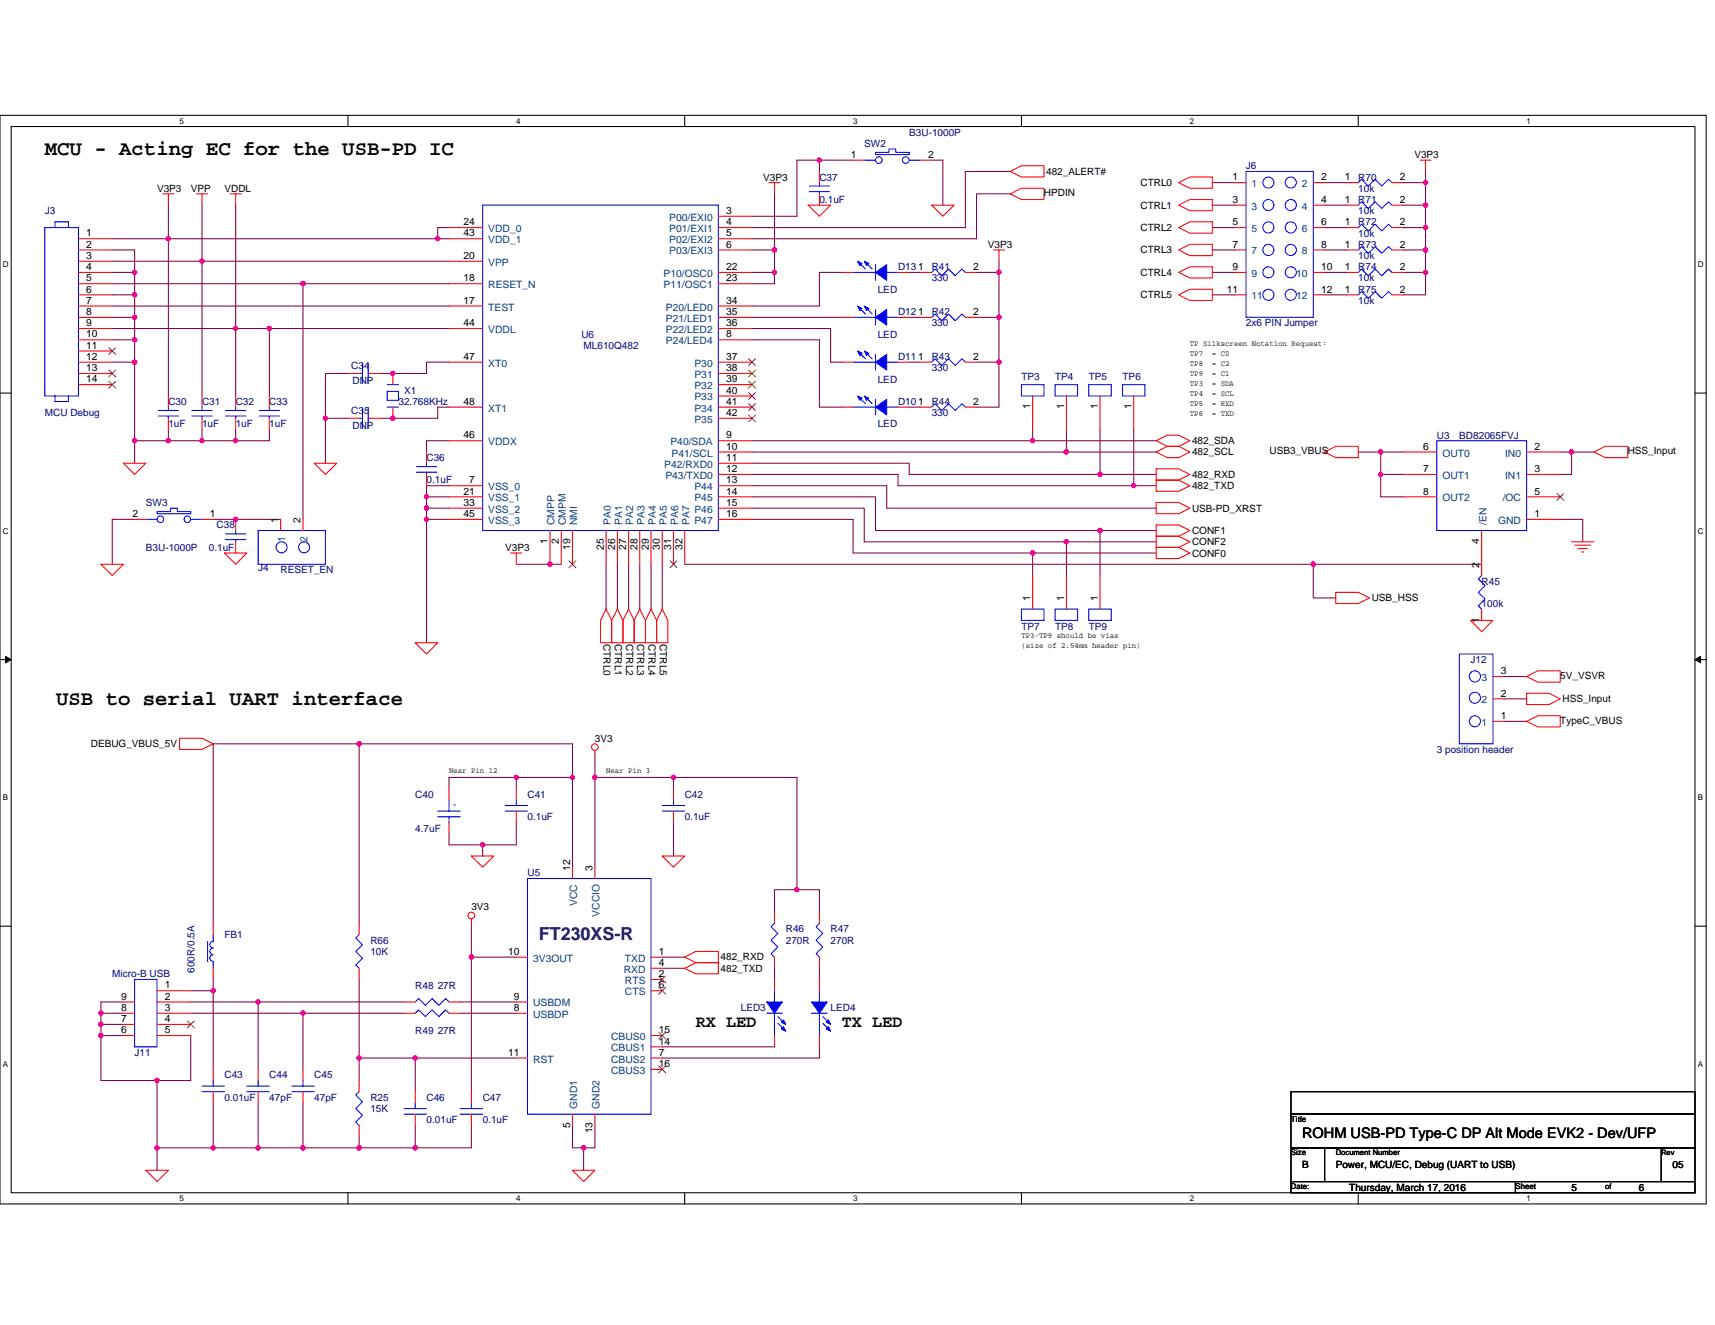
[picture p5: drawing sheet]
<svg xmlns="http://www.w3.org/2000/svg" width="279mm" height="216mm" viewBox="0 0 279 216" stroke-linecap="round" stroke-linejoin="round" font-family="sans-serif">
<path d="M0 18.8h278v177.4h-278zM1.8 20.6h274.3v173.8h-274.3z" fill="none" stroke="#000" stroke-width=".17"/>
<g fill="#fff">
<path d="M29.3 19h.7v1.4h-.7z"/>
<path d="M29.3 194.5h.7v1.5h-.7z"/>
</g>
<path d="M56.7 18.8v1.8M56.7 194.4v1.8" fill="none" stroke="#000" stroke-width=".17"/>
<g fill="#fff">
<path d="M84.1 19h.7v1.4h-.7z"/>
<path d="M84.1 194.5h.7v1.5h-.7z"/>
</g>
<path d="M111.5 18.8v1.8M111.5 194.4v1.8" fill="none" stroke="#000" stroke-width=".17"/>
<g fill="#fff">
<path d="M139 19h.7v1.4h-.7z"/>
<path d="M139 194.5h.7v1.5h-.7z"/>
</g>
<path d="M166.4 18.8v1.8M166.4 194.4v1.8" fill="none" stroke="#000" stroke-width=".17"/>
<g fill="#fff">
<path d="M193.8 19h.8v1.4h-.8z"/>
<path d="M193.8 194.5h.8v1.5h-.8z"/>
</g>
<path d="M221.3 18.8v1.8M221.3 194.4v1.8" fill="none" stroke="#000" stroke-width=".17"/>
<g fill="#fff">
<path d="M248.7 19h.7v1.4h-.7z"/>
<path d="M248.7 194.5h.7v1.5h-.7z"/>
<path d="M.5 42.3h.9v1.5h-.9z"/>
<path d="M276.6 42.3h1v1.5h-1z"/>
<path d="M.5 85.8h.9v1.4h-.9z"/>
<path d="M276.6 85.8h1v1.4h-1z"/>
</g>
<path d="M0 64.1h1.8M276.1 64.1h1.9" fill="none" stroke="#000" stroke-width=".17"/>
<g fill="#fff">
<path d="M.5 129.2h.8v1.5h-.8z"/>
<path d="M276.6 129.2h.9v1.5h-.9z"/>
</g>
<path d="M0 107.5h1.8M276.1 107.5h1.9" fill="none" stroke="#000" stroke-width=".17"/>
<path d="M.9 107l.9 .5-.9 .5zM276.1 107.5l1-.5v1z" fill="#000" stroke="#000" stroke-width=".16"/>
<g fill="#fff">
<path d="M.5 172.6h.8v1.5h-.8z"/>
<path d="M276.6 172.6h.9v1.5h-.9z"/>
</g>
<path d="M0 150.9h1.8M276.1 150.9h1.9M210.3 177.9h65.8v3.6h-65.8zM210.3 181.5h65.8v5.5h-65.8zM210.3 187h5.5v5.5h-5.5zM210.3 192.5h36.6v1.9h-36.6zM215.8 187h54.9v5.5h-54.9zM246.9 192.5h29.2v1.9h-29.2zM270.7 187h5.4v5.5h-5.4z" fill="none" stroke="#000" stroke-width=".17"/>
<g fill="none" stroke="#800040" stroke-width=".17">
<path d="M18.3 38.9h9.1M27.4 38.9v25.6M27.4 38.9h43.9M27.4 33.4v5.5M32.9 33.4v9.2M38.4 33.4v20.1M71.3 38.9h1.9M73.2 37.1h-1.9v1.8M126.2 31.6v9.1h-3.7M133.5 26.1h-3.7v9.1h-7.3M133.5 26.1v1.8M133.5 26.1h5.5"/>
<path d="M151.8 26.1h1.8v7.3M164.6 31.6h-5.5v7.3h-36.6M164.6 27.9h-7.3v9.2h-34.8M197.5 29.8h3.7M197.5 33.4h3.7M197.5 37.1h3.7M215.8 29.8h3.7M215.8 37.1h3.7M215.8 33.4h3.7M228.6 37.1h3.6M228.6 33.4h3.6M232.2 27.9v1.9h-3.6"/>
<path d="M232.2 37.1v3.6h-3.6M232.2 29.8v3.6M232.2 33.4v3.7M18.3 49.9h54.9M18.3 44.4h3.6M18.3 48h3.6M18.3 51.7h3.6v3.7M18.3 55.4h3.6M18.3 59h3.6M18.3 42.6h14.6M18.3 53.5h20.1M18.3 46.2h31.1"/>
<path d="M18.3 40.7h3.6v3.7M21.9 44.4v3.6M21.9 48v3.7M21.9 55.4v3.6M21.9 59v12.8M32.9 42.6h40.3M32.9 42.6v21.9M38.4 53.5v11M38.4 53.5h5.5v11M43.9 53.5h29.3M49.4 46.2v38.4M49.4 46.2h23.8"/>
<path d="M73.2 59h-3.7v1.9h-7.3M122.5 55.4h11v10.9h3.7M122.5 53.5h12.8v5.5h1.9M122.5 51.7h14.7M122.5 44.4h3.7M126.2 44.4v1.8h-3.7M126.2 40.7v3.7M137.2 44.4h-3.7v5.5h-11M148.1 44.4h1.8M148.1 51.7h1.8M148.1 59h1.8M159.1 44.4h3.7"/>
<path d="M159.1 51.7h3.7M159.1 59h3.7M162.8 44.4v7.3M162.8 51.7v7.3M162.8 59v7.3h-3.7M162.8 42.6v1.8M197.5 40.7h3.7M197.5 44.4h3.7M197.5 48h3.7M215.8 44.4h3.7M215.8 40.7h3.7M215.8 48h3.7"/>
<path d="M232.2 40.7v3.7h-3.6M232.2 44.4v3.6h-3.6M21.9 71.8v3.7M21.9 71.8h5.5M27.4 71.8h5.5M27.4 70v1.8M32.9 71.8h5.5M32.9 70v1.8M38.4 70v1.8M43.9 70v1.8h-5.5M53 68.2v7.3M53 68.2h3.7"/>
<path d="M56.7 60.9h-3.7v7.3M73.2 66.3h-1.9v1.9h-9.1M73.2 71.8h-3.7v1.9M73.2 79.1h-3.7v1.9M122.5 79.1h22v3.7h43.9M148.1 66.3h1.8M168.2 71.8h20.2M168.2 70v1.8h-45.7M173.7 73.7h14.7M173.7 70v3.7h-51.2M179.2 70v7.3h-31.1v-1.8h-25.6M179.2 77.3h9.2"/>
<path d="M184.7 70v9.1h-38.4v-1.8h-23.8M184.7 79.1h3.7M221.3 73.7h3.6M224.9 77.3v3.7h3.7M224.9 73.7h3.7M224.9 73.7v3.6h3.7M254.2 73.7h1.8v3.6h-1.8M256 73.7h3.7M21.9 84.6h-3.6v7.3M34.7 84.6h11M69.5 82.8v1.8M69.5 81v1.8"/>
<path d="M69.5 84.6v20.1M69.5 84.6h3.7M69.5 81h3.7M69.5 82.8h3.7M84.1 91.9h7.3M98.7 91.9v7.4M100.6 91.9v7.4M102.4 91.9v7.4M104.2 91.9v7.4M106.1 91.9v7.4M107.9 91.9v7.4M111.5 91.9h102.5v5.5h3.6"/>
<path d="M122.5 84.6h16.5v5.5h29.2v3.7M122.5 81h20.1v5.4h36.6M122.5 82.8h18.3v5.5h32.9v5.5M168.2 90.1h20.2M173.7 88.3h14.7M179.2 86.4h9.2M179.2 86.4v7.4M214 91.9h27.4M254.2 84.6h3.7v3.7M245 110.2h3.7M245 117.5h3.7M245 113.9h3.7"/>
<path d="M58.5 121.2h-23.8v29.3M58.5 121.2v29.3M58.5 121.2h34.8v5.5M73.2 135.8v1.9h5.4M78.6 137.7v1.8M84.1 134v3.7h-5.5M84.1 126.7v1.8M84.1 126.7h-10.9v1.8M84.1 126.7h9.2M93.3 126.7v14.6M96.9 126.7h12.8M96.9 126.7v14.6"/>
<path d="M96.9 123v3.7M109.7 134v5.5M109.7 126.7v1.8M109.7 126.7h20.1v18.3M34.7 159.6v1.8M58.5 159.6v12.8M76.8 156h7.3M76.8 156v21.9M76.8 150.5v5.5M107.9 156h3.6M107.9 157.8h3.6M126.2 157.8v1.8"/>
<path d="M129.8 145h-3.6v3.6M129.8 145h3.7v3.6M133.5 157.8v1.8M16.4 165.1v1.8M16.4 165.1h3.7M16.4 166.9v1.8M16.4 166.9h3.7M16.4 168.7h3.7M16.4 168.7v7.4h9.2M20.1 163.3h-3.7v1.8M25.6 176.1v10.9M31.1 161.4h3.6"/>
<path d="M31.1 165.1h18.3v9.1M31.1 168.7v7.4h-5.5M31.1 163.3h11v10.9M34.7 179.7v7.3M34.7 161.4v12.8M42.1 179.7v7.3h7.3M42.1 163.3h23.7M49.4 179.7v7.3M49.4 165.1h16.4M58.5 172.4h9.1v5.5M58.5 172.4v3.7M67.6 172.4h16.5"/>
<path d="M75 163.3h9.1M75 165.1h9.1M107.9 170.6h18.3M133.5 170.6v1.8h-25.6M25.6 187h9.1M25.6 187v3.7M34.7 187h7.4M49.4 187h9.1M58.5 187h9.1M58.5 185.2v1.8M67.6 183.4v3.6M76.8 183.4v3.6h-9.2"/>
<path d="M93.3 183.4v3.6h1.8M95.1 187v3.7M96.9 183.4v3.6h-1.8"/>
</g>
<g fill="#f0f" stroke="#f0f" stroke-width=".17">
<circle cx="64" cy="60.8" r=".36"/>
<circle cx="64" cy="68.2" r=".36"/>
<circle cx="69.5" cy="84.6" r=".35"/>
<circle cx="69.5" cy="80.9" r=".35"/>
<circle cx="69.5" cy="82.8" r=".36"/>
<circle cx="133.5" cy="26.1" r=".35"/>
<circle cx="162.7" cy="51.7" r=".35"/>
<circle cx="162.7" cy="59" r=".36"/>
<circle cx="162.7" cy="44.4" r=".35"/>
<circle cx="21.9" cy="44.4" r=".36"/>
<circle cx="21.9" cy="51.7" r=".36"/>
<circle cx="53" cy="68.2" r=".36"/>
<circle cx="21.9" cy="55.3" r=".36"/>
<circle cx="21.9" cy="48" r=".36"/>
<circle cx="38.4" cy="53.5" r=".35"/>
<circle cx="32.9" cy="42.6" r=".35"/>
<circle cx="71.3" cy="38.9" r=".35"/>
<circle cx="27.4" cy="38.9" r=".36"/>
<circle cx="43.9" cy="53.5" r=".35"/>
<circle cx="21.9" cy="71.8" r=".36"/>
<circle cx="21.9" cy="59" r=".36"/>
<circle cx="38.4" cy="71.8" r=".35"/>
<circle cx="32.9" cy="71.8" r=".35"/>
<circle cx="27.4" cy="71.8" r=".36"/>
<circle cx="173.7" cy="88.3" r=".36"/>
<circle cx="49.4" cy="46.2" r=".36"/>
<circle cx="78.6" cy="137.6" r=".36"/>
<circle cx="84.1" cy="126.7" r=".35"/>
<circle cx="93.2" cy="126.7" r=".35"/>
<circle cx="96.9" cy="126.7" r=".35"/>
<circle cx="109.7" cy="126.7" r=".36"/>
<circle cx="76.8" cy="155.9" r=".36"/>
<circle cx="95.1" cy="187" r=".36"/>
<circle cx="16.4" cy="165.1" r=".36"/>
<circle cx="16.4" cy="166.9" r=".35"/>
<circle cx="16.4" cy="168.7" r=".36"/>
<circle cx="25.6" cy="176.1" r=".35"/>
<circle cx="129.8" cy="145" r=".35"/>
<circle cx="42" cy="163.2" r=".35"/>
<circle cx="49.4" cy="165.1" r=".36"/>
<circle cx="25.6" cy="187" r=".36"/>
<circle cx="49.4" cy="187" r=".36"/>
<circle cx="34.7" cy="161.4" r=".35"/>
<circle cx="58.5" cy="172.4" r=".36"/>
<circle cx="58.5" cy="187" r=".36"/>
<circle cx="42" cy="187" r=".36"/>
<circle cx="34.7" cy="187" r=".36"/>
<circle cx="67.6" cy="187" r=".36"/>
<circle cx="67.7" cy="172.4" r=".36"/>
<circle cx="58.5" cy="121.2" r=".36"/>
<circle cx="256" cy="73.6" r=".36"/>
<circle cx="214" cy="91.9" r=".36"/>
<circle cx="224.9" cy="77.3" r=".36"/>
<circle cx="224.9" cy="73.6" r=".36"/>
<circle cx="232.2" cy="29.7" r=".36"/>
<circle cx="232.2" cy="33.4" r=".36"/>
<circle cx="232.2" cy="37.1" r=".36"/>
<circle cx="232.2" cy="44.4" r=".36"/>
<circle cx="232.2" cy="40.7" r=".36"/>
<circle cx="168.2" cy="71.8" r=".36"/>
<circle cx="173.7" cy="73.6" r=".36"/>
<circle cx="179.2" cy="77.3" r=".36"/>
<circle cx="184.7" cy="79.1" r=".35"/>
<circle cx="168.2" cy="90.1" r=".36"/>
<circle cx="179.2" cy="86.4" r=".36"/>
<circle cx="89.6" cy="91.9" r=".36"/>
<circle cx="126.2" cy="40.7" r=".36"/>
<circle cx="126.2" cy="44.4" r=".35"/>
<circle cx="38.4" cy="84.6" r=".35"/>
</g>
<g fill="none" stroke="#f00" stroke-width=".17">
<path d="M12.8 38.9h5.5M26.5 31.6h1.8M27.4 31.6v1.8M32 31.6h1.8M32.9 31.6v1.8M37.5 31.6h1.8M38.4 31.6v1.8M73.2 37.1h5.4M73.2 38.9h5.4M117 35.2h5.5M117 37.1h5.5M117 38.9h5.5"/>
<path d="M125.3 29.8h1.8M126.2 29.8v1.8M131.7 33.4h3.6l-1.8 1.8zM133.5 31.6v1.8M133.5 27.9v1.9M139 26.1h1.8M149.9 26.1h1.9M151.8 33.4h3.6l-1.8 1.8zM164.6 27.9l1.8-.9h3.7v1.9h-3.7zM164.6 31.6l1.8-.9h3.7v1.8h-3.7zM192 29.8l1.8-.9h3.7v1.8h-3.7zM192 33.4l1.8-.9h3.7v1.8h-3.7z"/>
<path d="M192 37.1l1.8-.9h3.7v1.8h-3.7zM201.2 29.8h1.8M201.2 33.4h1.8M201.2 37.1h1.8M214 29.8h1.8M214 33.4h1.8M214 37.1h1.8M219.5 29.8h1.8M219.5 37.1h1.8M219.5 33.4h1.8M226.8 29.8h1.8M226.8 37.1h1.8"/>
<path d="M226.8 33.4h1.8M231.3 26.1h1.9M232.2 26.1v1.8M12.8 40.7h5.5M12.8 42.6h5.5M12.8 44.4h5.5M12.8 46.2h5.5M12.8 48h5.5M12.8 49.9h5.5M12.8 51.7h5.5M12.8 53.5h5.5M12.8 55.4h5.5"/>
<path d="M12.8 57.2h5.5M12.8 59h5.5M73.2 49.9h5.4M73.2 46.2h5.4M73.2 42.6h5.4M73.2 53.5h5.4M73.2 59h5.4M117 40.7h5.5M117 55.4h5.5M117 44.4h5.5M117 46.2h5.5M117 49.9h5.5"/>
<path d="M117 51.7h5.5M117 53.5h5.5M117 59h5.5M137.2 44.4h1.8M137.2 59h1.8M137.2 51.7h1.8M146.3 44.4h1.8M146.3 59h1.8M146.3 51.7h1.8M149.9 51.7h1.9M149.9 44.4h1.9M149.9 59h1.9"/>
<path d="M157.3 51.7h1.8M157.3 44.4h1.8M157.3 59h1.8M161.8 40.7h1.9M162.8 40.7v1.9M192 40.7l1.8-.9h3.7v1.9h-3.7zM192 44.4l1.8-.9h3.7v1.8h-3.7zM192 48l1.8-.9h3.7v1.9h-3.7zM201.2 40.7h1.8M201.2 44.4h1.8M201.2 48h1.8M214 40.7h1.8"/>
<path d="M214 44.4h1.8M214 48h1.8M219.5 40.7h1.8M219.5 48h1.8M219.5 44.4h1.8M226.8 40.7h1.8M226.8 48h1.8M226.8 44.4h1.8M12.8 60.9h5.5M12.8 62.7h5.5M20.1 75.5h3.7l-1.9 1.8zM27.4 68.2v1.8"/>
<path d="M27.4 64.5v1.8M32.9 68.2v1.8M32.9 64.5v1.8M38.4 68.2v1.8M38.4 64.5v1.8M43.9 68.2v1.8M43.9 64.5v1.8M51.2 75.5h3.7l-1.9 1.8zM56.7 60.9h1.8M56.7 68.2h1.8M60.3 60.9h1.9M60.3 68.2h1.9"/>
<path d="M64 60.9v1.8M64 66.3v1.9M69.5 77.3v1.8M69.5 73.7v1.8M73.2 79.1h5.4M73.2 71.8h5.4M73.2 66.3h5.4M117 71.8h5.5M117 73.7h5.5M117 75.5h5.5M117 77.3h5.5M117 79.1h5.5"/>
<path d="M117 60.9h5.5M117 62.7h5.5M117 64.5h5.5M117 66.3h5.5M117 68.2h5.5M137.2 66.3h1.8M146.3 66.3h1.8M149.9 66.3h1.9M157.3 66.3h1.8M168.2 64.5v5.5M173.7 64.5v5.5M179.2 64.5v5.5"/>
<path d="M184.7 64.5v5.5M188.4 71.8l1.8-.9h1.8l1.8 .9-1.8 .9h-1.8zM188.4 73.7l1.8-1h1.8l1.8 1-1.8 .9h-1.8zM188.4 78.2h3.6l1.8 .9-1.8 1h-3.6zM188.4 76.4h3.6l1.8 .9-1.8 .9h-3.6zM215.8 73.7l1.8-1h3.7v1.9h-3.7zM228.6 73.7h5.5M228.6 77.3h5.5M248.7 73.7h5.5M248.7 77.3h5.5M259.7 73.7l1.8-1h3.7v1.9h-3.7zM16.4 91.9h3.7l-1.8 1.9z"/>
<path d="M21.9 84.6h1.9M32.9 84.6h1.8M36.6 90.1h3.6l-1.8 1.8zM38.4 88.3v1.8M38.4 84.6v1.8M45.7 84.6v1.8M49.4 84.6v1.8M73.2 81h5.4M73.2 82.8h5.4M73.2 84.6h5.4M83.2 90.1h1.8M84.1 90.1v1.8"/>
<path d="M89.6 86.4v5.5M91.4 86.4v5.5M93.3 86.4v5.5M98.7 99.3l1 1.8v3.6h-1.9v-3.6zM98.7 86.4v5.5M100.6 99.3l.9 1.8v3.6h-1.8v-3.6zM100.6 86.4v5.5M102.4 99.3l.9 1.8v3.6h-1.8v-3.6zM102.4 86.4v5.5M104.2 99.3l1 1.8v3.6h-1.9v-3.6zM104.2 86.4v5.5M106.1 99.3l.9 1.8v3.6h-1.8v-3.6z"/>
<path d="M106.1 86.4v5.5M107.9 99.3l.9 1.8v3.6h-1.8v-3.6zM107.9 86.4v5.5M109.7 86.4v5.5M111.5 86.4v5.5M117 81h5.5M117 82.8h5.5M117 84.6h5.5M168.2 93.8v5.5M173.7 93.8v5.5M179.2 93.8v5.5M188.4 81.9h3.6l1.8 .9-1.8 .9h-3.6z"/>
<path d="M188.4 89.2h3.6l1.8 .9-1.8 .9h-3.6zM188.4 85.5h3.6l1.8 .9-1.8 1h-3.6zM188.4 87.4h3.6l1.8 .9-1.8 .9h-3.6zM217.6 96.5h3.7l1.8 .9-1.8 .9h-3.7zM228.6 81h5.5M241.4 99.3v1.8M241.4 86.4v7.4M248.7 81h5.5M248.7 84.6h5.5M256 88.3h3.7M256.6 88.8h2.5M257.1 89.4h1.5"/>
<path d="M257.7 89.9h.3M67.6 104.7h3.7l-1.8 1.9zM239.6 101.1h3.6l-1.8 1.8zM243.2 117.5h1.8M243.2 113.9h1.8M243.2 110.2h1.8M248.7 110.2l1.8-.9h3.7v1.8h-3.7zM248.7 117.5l1.8-.9h3.7v1.8h-3.7zM248.7 113h3.7l1.8 .9-1.8 .9h-3.7zM29.3 120.3h3.6l1.8 .9-1.8 .9h-3.6zM73.2 128.5v1.8M73.2 134v1.8"/>
<path d="M76.8 139.5h3.7l-1.9 1.8zM84.1 132.2v1.8M84.1 128.5v1.8M96.9 122.3v.7M107.9 139.5h3.6l-1.8 1.8zM109.7 132.2v1.8M109.7 128.5v1.8M34.7 150.5v1.8M34.7 157.8v1.8M58.5 157.8v1.8M58.5 150.5v1.8M76.8 149.7v.8"/>
<path d="M84.1 156h1.8M93.3 141.3v1.9M96.9 141.3v1.9M106.1 156h1.8M106.1 157.8h1.8M106.1 159.6h1.8M111.5 157.8l1.9-.9h3.6v1.8h-3.6zM111.5 156l1.9-1h3.6v1.9h-3.6zM126.2 156v1.8M126.2 148.6v1.9M126.2 159.6v1.8M133.5 156v1.8"/>
<path d="M133.5 148.6v1.9M133.5 159.6v1.8M20.1 168.7h1.8M20.1 166.9h1.8M20.1 165.1h1.8M20.1 163.3h1.8M25.6 161.4h5.5M25.6 163.3h5.5M25.6 165.1h5.5M25.6 166.9h5.5M25.6 168.7h5.5M34.7 177.9v1.8"/>
<path d="M34.7 174.2v1.9M42.1 177.9v1.8M42.1 174.2v1.9M49.4 177.9v1.8M49.4 174.2v1.9M58.5 176.1v1.8M65.8 165.1h1.8M65.8 163.3h1.8M67.6 177.9v1.8M73.2 165.1h1.8M73.2 163.3h1.8M76.8 177.9v1.8"/>
<path d="M84.1 163.3h1.8M84.1 165.1h1.8M84.1 172.4h1.8M106.1 161.4h1.8M106.1 168.7h1.8M106.1 170.6h1.8M106.1 172.4h1.8M106.1 174.2h1.8M126.2 168.7v1.9M133.5 168.7v1.9M23.8 190.7h3.6l-1.8 1.8zM58.5 183.4v1.8"/>
<path d="M67.6 181.5v1.9M76.8 181.5v1.9M93.3 181.5v1.9M93.3 190.7h3.6l-1.8 1.8zM96.9 181.5v1.9"/>
<circle cx="96.9" cy="121.7" r=".54"/>
<circle cx="76.8" cy="149.2" r=".54"/>
</g>
<g fill="none" stroke="#00f" stroke-width=".17">
<path d="M7.3 37.1h5.5v27.4h-5.5zM11.2 37.1v-.9h-2.2v.9M78.6 33.4h38.4v53h-38.4zM131.8 30.3h3.3M131.8 31.2h3.3M133.5 31.2v.4M133.5 29.8v.5M140.8 26.1h1.8M142.6 24.8h2.2v-.5h1.1v.5h2.2v.4h-5.5zM148.1 26.1h1.8M203 27.9h11v23.8h-11zM221.3 29.8l.5-.6 1.1 1.1 1.1-1.1 1.1 1.1 1.1-1.1 .6 .6"/>
<path d="M221.3 37.1l.5-.6 1.1 1.1 1.1-1.1 1.1 1.1 1.1-1.1 .6 .6M221.3 33.4l.5-.5 1.1 1.1 1.1-1.1 1.1 1.1 1.1-1.1 .6 .5M59.1 59.2v3.3M60 59.2v3.3M139 44.4h3.6M139 59h3.6M139 51.7h3.6M139.9 42.7l1.1 1.1M139.9 57.4l1.1 1.1M139.9 50.1l1.1 1.1M141 42.7l1.1 1.1M141 57.4l1.1 1.1"/>
<path d="M141 50.1l1.1 1.1M142.6 43.1v2.6M142.6 57.7v2.6M142.6 50.4v2.6M144.5 44.4h1.8M144.5 59h1.8M144.5 51.7h1.8M151.8 51.7l.5-.5 1.1 1.1 1.1-1.1 1.1 1.1 1.1-1.1 .6 .5M151.8 44.4l.5-.6 1.1 1.1 1.1-1.1 1.1 1.1 1.1-1.1 .6 .6M151.8 59l.5-.5 1.1 1.1 1.1-1.1 1.1 1.1 1.1-1.1 .6 .5M221.3 40.7l.5-.5 1.1 1.1 1.1-1.1 1.1 1.1 1.1-1.1 .6 .5M221.3 48l.5-.5 1.1 1.1 1.1-1.1 1.1 1.1 1.1-1.1 .6 .5"/>
<path d="M221.3 44.4l.5-.6 1.1 1.1 1.1-1.1 1.1 1.1 1.1-1.1 .6 .6M9 64.5v.9h2.2v-.9M25.8 66.9h3.3M25.8 67.8h3.3M27.4 67.8v.4M27.4 66.3v.6M31.3 66.9h3.3M31.3 67.8h3.3M32.9 67.8v.4M32.9 66.3v.6M36.7 66.9h3.3M36.7 67.8h3.3"/>
<path d="M38.4 67.8v.4M38.4 66.3v.6M42.2 66.9h3.3M42.2 67.8h3.3M43.9 67.8v.4M43.9 66.3v.6M58.5 60.9h.6M58.5 68.2h.6M59.1 66.5v3.3M60 66.5v3.3M60 60.9h.3M60 68.2h.3"/>
<path d="M63.1 63.8h1.8v1.4h-1.8zM63.1 62.7h1.8M63.1 66.3h1.8M67.8 76h3.3M67.8 76.9h3.3M69.5 76.9v.4M69.5 75.5v.5M139 66.3h3.6M139.9 64.7l1.1 1.1M141 64.7l1.1 1.1M142.6 65.1v2.5M144.5 66.3h1.8"/>
<path d="M151.8 66.3l.5-.5 1.1 1.1 1.1-1.1 1.1 1.1 1.1-1.1 .6 .5M166.4 62.7h3.7v1.8h-3.7zM171.9 62.7h3.7v1.8h-3.7zM177.4 62.7h3.6v1.8h-3.6zM182.9 62.7h3.6v1.8h-3.6zM234.1 71.8h14.6v14.6h-14.6zM23.8 84.6h1.8M25.6 83.4h2.2v-.6h1.1v.6h2.2v.3h-5.5zM31.1 84.6h1.8M36.7 87h3.3M36.7 87.9h3.3M38.4 87.9v.4"/>
<path d="M38.4 86.4v.6M42.1 86.4h10.9v5.5h-10.9zM166.4 99.3h3.7v1.8h-3.7zM171.9 99.3h3.7v1.8h-3.7zM177.4 99.3h3.6v1.8h-3.6zM241.4 93.8l-.6 .5 1.1 1.1-1.1 1.1 1.1 1.1-1.1 1.1 .6 .6M237.7 106.6h5.5v14.6h-5.5zM71.3 132.2h3.7M71.3 133.1h3.7M73.2 130.3v1.9M73.2 133.1v.9M82.3 132.2h3.6"/>
<path d="M82.3 131.3h3.6M84.1 130.3v1M107.9 132.2h3.6M107.9 131.3h3.6M109.7 130.3v1M21.9 159.6h3.7v11h-3.7zM33.8 153.4v3.3M34.7 155.6a.54 .54 0 0 0-.5 .5 .54 .54 0 0 0 .5 .6M34.7 154.5a.54 .54 0 0 0-.5 .5 .54 .54 0 0 0 .5 .6M34.7 153.4a.53 .53 0 0 0-.5 .5 .53 .53 0 0 0 .5 .6M34.7 156.7v1.1M34.7 152.3v1.1"/>
<path d="M58.5 152.3l-.5 .5 1.1 1.1-1.1 1.1 1.1 1.1-1.1 1.1 .5 .6M85.9 143.2h20.2v38.3h-20.2zM126.2 150.5l-.6 .5 1.1 1.1-1.1 1.1 1.1 1.1-1.1 1.1 .6 .6M133.5 150.5l-.6 .5 1.1 1.1-1.1 1.1 1.1 1.1-1.1 1.1 .6 .6M32.9 177.9h3.7M32.9 177h3.7M34.7 176.1v.9M40.2 177.9h3.7M40.2 177h3.7M42.1 176.1v.9M47.5 177.9h3.7M47.5 177h3.7"/>
<path d="M49.4 176.1v.9M58.5 177.9l-.5 .5 1.1 1.1-1.1 1.1 1.1 1.1-1.1 1.1 .5 .6M67.6 165.1l.6-.6 1.1 1.2 1.1-1.2 1.1 1.2 1.1-1.2 .6 .6M67.6 163.3l.6-.6 1.1 1.1 1.1-1.1 1.1 1.1 1.1-1.1 .6 .6M67.6 179.7v.9M76.8 179.7v.9M124.9 165.1h2.6M126.2 161.4v1.9M126.2 165.1v3.6M126.7 165.7l1.1 1M126.7 166.7l1.1 1.1M132.2 165.1h2.6"/>
<path d="M133.5 161.4v1.9M133.5 165.1v3.6M134 165.7l1.1 1M134 166.7l1.1 1.1M65.8 181.5h3.7M65.8 180.6h3.7M75 181.5h3.6M75 180.6h3.6"/>
<circle cx="143.2" cy="26.1" r=".54"/>
<circle cx="147.6" cy="26.1" r=".54"/>
<circle cx="206.6" cy="37.1" r=".9"/>
<circle cx="206.6" cy="29.7" r=".9"/>
<circle cx="206.6" cy="33.4" r=".9"/>
<circle cx="210.3" cy="37.1" r=".91"/>
<circle cx="210.3" cy="29.7" r=".9"/>
<circle cx="210.3" cy="33.4" r=".9"/>
<circle cx="206.6" cy="40.7" r=".9"/>
<circle cx="206.6" cy="44.4" r=".9"/>
<circle cx="206.6" cy="48" r=".9"/>
<circle cx="210.3" cy="40.7" r=".91"/>
<circle cx="210.3" cy="44.4" r=".9"/>
<circle cx="210.3" cy="48" r=".9"/>
<circle cx="26.1" cy="84.6" r=".54"/>
<circle cx="30.5" cy="84.6" r=".53"/>
<circle cx="45.9" cy="89.2" r=".9"/>
<circle cx="49.5" cy="89.2" r=".9"/>
<circle cx="240.3" cy="110.2" r=".91"/>
<circle cx="240.3" cy="113.7" r=".9"/>
<circle cx="240.3" cy="117.5" r=".9"/>
</g>
<g fill="#00f" stroke="#00f" stroke-width=".17">
<path d="M142.6 44.4l1.9-1.3v2.6z" fill-rule="evenodd"/>
<path d="M139.7 42.6l.7 .3-.3 .4z" fill-rule="evenodd"/>
<path d="M140.8 42.6l.7 .3-.3 .4z" fill-rule="evenodd"/>
<path d="M132.2 163.3h2.6l-1.3 1.8z" fill-rule="evenodd"/>
<path d="M135 167.3l.3 .7-.7-.3z" fill-rule="evenodd"/>
<path d="M135 166.2l.3 .7-.7-.3z" fill-rule="evenodd"/>
<path d="M124.9 163.3h2.6l-1.3 1.8z" fill-rule="evenodd"/>
<path d="M127.6 167.3l.4 .7-.7-.3z" fill-rule="evenodd"/>
<path d="M127.6 166.2l.4 .7-.7-.3z" fill-rule="evenodd"/>
<path d="M142.6 59l1.9-1.3v2.6z" fill-rule="evenodd"/>
<path d="M139.7 57.2l.7 .4-.3 .3z" fill-rule="evenodd"/>
<path d="M140.8 57.2l.7 .4-.3 .3z" fill-rule="evenodd"/>
<path d="M142.6 66.3l1.9-1.2v2.5z" fill-rule="evenodd"/>
<path d="M139.7 64.5l.7 .4-.3 .3z" fill-rule="evenodd"/>
<path d="M140.8 64.5l.7 .4-.3 .3z" fill-rule="evenodd"/>
<path d="M142.6 51.7l1.9-1.3v2.6z" fill-rule="evenodd"/>
<path d="M139.7 49.9l.7 .3-.3 .4z" fill-rule="evenodd"/>
<path d="M140.8 49.9l.7 .3-.3 .4z" fill-rule="evenodd"/>
</g>
<g fill="none" stroke="#804000" stroke-width=".16">
<path d="M17.7 56.6l1.2 1.2M18.8 56.6l-1.1 1.2M122 58.5l1.1 1.1M123.1 58.5l-1.2 1.1M17.7 60.3l1.2 1.1M17.7 62.1l1.2 1.1M18.8 60.3l-1.1 1.1M18.8 62.1l-1.1 1.1M122 60.3l1.1 1.1M122 62.1l1.1 1.1M122 64l1.1 1.1M122 65.8l1.1 1.1"/>
<path d="M122 67.6l1.1 1.1M123.1 60.3l-1.2 1.1M123.1 62.1l-1.2 1.1M123.1 64l-1.2 1.1M123.1 65.8l-1.2 1.1M123.1 67.6l-1.2 1.1M92.7 91.4l1.1 1.1M93.8 91.4l-1.1 1.1M109.2 91.4l1.1 1.1M110.3 91.4l-1.1 1.1M253.6 80.4l1.2 1.1M254.7 80.4l-1.1 1.1"/>
<path d="M107.3 159l1.2 1.2M108.4 159l-1.1 1.2M30.5 166.4l1.1 1.1M31.6 166.4l-1.1 1.1M107.3 160.9l1.2 1.1M107.3 168.2l1.2 1.1M107.3 173.7l1.2 1.1M108.4 160.9l-1.1 1.1M108.4 168.2l-1.1 1.1M108.4 173.7l-1.1 1.1"/>
</g>
<g font-size="3.4">
<text x="7.3" y="25.2">MCU - Acting EC for the USB-PD IC</text>
<text x="9.1" y="114.9">USB to serial UART interface</text>
</g>
<text font-size="2.9" fill="#000080" x="87.8" y="153.2">FT230XS-R</text>
<g font-size="2.7">
<text x="113.4" y="167.4">RX LED</text>
<text x="137.2" y="167.4">TX LED</text>
</g>
<text font-size="2.4" x="212.1" y="185.5">ROHM USB-PD Type-C DP Alt Mode EVK2 - Dev/UFP</text>
<g font-size="1.7">
<text x="138.6" y="25.7">1</text>
<text x="151.2" y="25.7">2</text>
<text x="200.8" y="29.4">1</text>
<text x="215.2" y="29.4">2</text>
<text x="219.1" y="29.4">1</text>
<text x="228" y="29.4">2</text>
<text x="118.3" y="34.9">3</text>
<text x="200.8" y="33">3</text>
<text x="215.2" y="33">4</text>
<text x="219.1" y="33">1</text>
<text x="228" y="33">2</text>
<text x="14.1" y="38.5">1</text>
<text x="14.1" y="40.3">2</text>
<text x="75.5" y="36.7">24</text>
<text x="75.5" y="38.5">43</text>
<text x="118.3" y="36.7">4</text>
<text x="118.3" y="38.5">5</text>
<text x="118.3" y="40.3">6</text>
<text x="200.8" y="36.7">5</text>
<text x="200.8" y="40.3">7</text>
<text x="215.2" y="36.7">6</text>
<text x="215.2" y="40.3">8</text>
<text x="219.1" y="40.3">1</text>
<text x="219.1" y="36.7">1</text>
<text x="228" y="40.3">2</text>
<text x="228" y="36.7">2</text>
<text x="14.1" y="42.2">3</text>
<text x="14.1" y="44">4</text>
<text x="14.1" y="45.8">5</text>
<text x="14.1" y="47.7">6</text>
<text x="75.5" y="45.8">18</text>
<text x="75.5" y="42.2">20</text>
<text x="118.3" y="44">22</text>
<text x="118.3" y="45.8">23</text>
<text x="149.6" y="44">1</text>
<text x="158.5" y="44">2</text>
<text x="199.9" y="47.7">11</text>
<text x="200.8" y="44">9</text>
<text x="215.2" y="44">10</text>
<text x="215.2" y="47.7">12</text>
<text x="219.1" y="47.7">1</text>
<text x="219.1" y="44">1</text>
<text x="228" y="47.7">2</text>
<text x="228" y="44">2</text>
<text x="14.1" y="49.5">7</text>
<text x="14.1" y="51.3">8</text>
<text x="14.1" y="53.1">9</text>
<text x="75.5" y="49.5">17</text>
<text x="75.5" y="53.1">44</text>
<text x="118.3" y="49.5">34</text>
<text x="118.3" y="51.3">35</text>
<text x="118.3" y="53.1">36</text>
<text x="149.6" y="51.3">1</text>
<text x="158.5" y="51.3">2</text>
<text x="14.1" y="55">10</text>
<text x="14.1" y="56.8">11</text>
<text x="14.1" y="58.6">12</text>
<text x="75.5" y="58.6">47</text>
<text x="118.3" y="58.6">37</text>
<text x="118.3" y="55">8</text>
<text x="149.6" y="58.6">1</text>
<text x="158.5" y="58.6">2</text>
<text x="14.1" y="60.5">13</text>
<text x="14.1" y="62.3">14</text>
<text x="75.5" y="66">48</text>
<text x="118.3" y="60.5">38</text>
<text x="118.3" y="62.3">39</text>
<text x="118.3" y="64.1">40</text>
<text x="118.3" y="66">41</text>
<text x="149.6" y="66">1</text>
<text x="158.5" y="66">2</text>
<text x="75.5" y="71.4">46</text>
<text x="118.3" y="67.8">42</text>
<text x="118.3" y="71.4">9</text>
<text x="167.9" y="66.7" transform="rotate(-90 167.9 66.7)">1</text>
<text x="173.4" y="66.7" transform="rotate(-90 173.4 66.7)">1</text>
<text x="178.8" y="66.7" transform="rotate(-90 178.8 66.7)">1</text>
<text x="184.3" y="66.7" transform="rotate(-90 184.3 66.7)">1</text>
<text x="118.3" y="73.3">10</text>
<text x="118.3" y="75.1">11</text>
<text x="118.3" y="76.9">12</text>
<text x="231.9" y="73.3">6</text>
<text x="231.9" y="76.9">7</text>
<text x="250" y="73.3">2</text>
<text x="250" y="76.9">3</text>
<text x="75.5" y="80.6">21</text>
<text x="75.5" y="82.4">33</text>
<text x="76.4" y="78.8">7</text>
<text x="118.3" y="78.8">13</text>
<text x="118.3" y="80.6">14</text>
<text x="118.3" y="82.4">15</text>
<text x="231.9" y="80.6">8</text>
<text x="250" y="80.6">5</text>
<text x="21.6" y="84.2">2</text>
<text x="34.2" y="84.2">1</text>
<text x="45.3" y="85.2" transform="rotate(-90 45.3 85.2)">1</text>
<text x="49" y="85.2" transform="rotate(-90 49 85.2)">2</text>
<text x="75.5" y="84.2">45</text>
<text x="89.2" y="88.6" transform="rotate(-90 89.2 88.6)">1</text>
<text x="91.1" y="88.6" transform="rotate(-90 91.1 88.6)">2</text>
<text x="92.9" y="89.6" transform="rotate(-90 92.9 89.6)">19</text>
<text x="98.4" y="89.6" transform="rotate(-90 98.4 89.6)">25</text>
<text x="100.2" y="89.6" transform="rotate(-90 100.2 89.6)">26</text>
<text x="102" y="89.6" transform="rotate(-90 102 89.6)">27</text>
<text x="103.8" y="89.6" transform="rotate(-90 103.8 89.6)">28</text>
<text x="105.7" y="89.6" transform="rotate(-90 105.7 89.6)">29</text>
<text x="107.5" y="89.6" transform="rotate(-90 107.5 89.6)">30</text>
<text x="109.3" y="89.6" transform="rotate(-90 109.3 89.6)">31</text>
<text x="111.2" y="89.6" transform="rotate(-90 111.2 89.6)">32</text>
<text x="118.3" y="84.2">16</text>
<text x="241" y="88.6" transform="rotate(-90 241 88.6)">4</text>
<text x="250" y="84.2">1</text>
<text x="241" y="92.5" transform="rotate(-90 241 92.5)">2</text>
<text x="167.9" y="98" transform="rotate(-90 167.9 98)">1</text>
<text x="173.4" y="98" transform="rotate(-90 173.4 98)">1</text>
<text x="178.8" y="98" transform="rotate(-90 178.8 98)">1</text>
<text x="241" y="101.5" transform="rotate(-90 241 101.5)">1</text>
<text x="244.5" y="113.5">2</text>
<text x="244.5" y="109.9">3</text>
<text x="244.5" y="117.2">1</text>
<text x="92.9" y="141.9" transform="rotate(-90 92.9 141.9)">12</text>
<text x="96.5" y="141.9" transform="rotate(-90 96.5 141.9)">3</text>
<text x="82.8" y="155.6">10</text>
<text x="107.3" y="155.6">1</text>
<text x="26.9" y="161.1">1</text>
<text x="107.3" y="157.4">4</text>
<text x="107.3" y="159.2">2</text>
<text x="107.3" y="161.1">6</text>
<text x="19.7" y="166.5">7</text>
<text x="19.7" y="164.7">8</text>
<text x="19.7" y="162.9">9</text>
<text x="26.9" y="162.9">2</text>
<text x="26.9" y="164.7">3</text>
<text x="26.9" y="166.5">4</text>
<text x="83.7" y="162.9">9</text>
<text x="83.7" y="164.7">8</text>
<text x="19.7" y="168.4">6</text>
<text x="26.9" y="168.4">5</text>
<text x="82.8" y="172">11</text>
<text x="107.3" y="168.4">15</text>
<text x="107.3" y="170.2">14</text>
<text x="107.3" y="172">7</text>
<text x="107.3" y="173.9">16</text>
<text x="92.9" y="183.7" transform="rotate(-90 92.9 183.7)">5</text>
<text x="96.5" y="184.7" transform="rotate(-90 96.5 184.7)">13</text>
</g>
<g font-size="1.7" fill="#004080">
<text x="109" y="36">P00/EXI0</text>
<text x="203.9" y="30.5">1</text>
<text x="203.9" y="34.2">3</text>
<text x="212.1" y="30.5">2</text>
<text x="212.1" y="34.2">4</text>
<text x="79.5" y="37.8">VDD_0</text>
<text x="79.5" y="39.6">VDD_1</text>
<text x="109" y="37.8">P01/EXI1</text>
<text x="109" y="39.6">P02/EXI2</text>
<text x="109" y="41.5">P03/EXI3</text>
<text x="203.9" y="37.8">5</text>
<text x="203.9" y="41.5">7</text>
<text x="212.1" y="37.8">6</text>
<text x="212.1" y="41.5">8</text>
<text x="79.5" y="47">RESET_N</text>
<text x="79.5" y="43.3">VPP</text>
<text x="108.1" y="45.1">P10/OSC0</text>
<text x="108.1" y="47">P11/OSC1</text>
<text x="203.9" y="45.1">9</text>
<text x="211.2" y="45.1">10</text>
<text x="79.5" y="50.6">TEST</text>
<text x="108.5" y="50.6">P20/LED0</text>
<text x="108.5" y="52.5">P21/LED1</text>
<text x="203.9" y="48.8">11</text>
<text x="211.2" y="48.8">12</text>
<text x="79.5" y="54.3">VDDL</text>
<text x="79.5" y="59.8">XT0</text>
<text x="108.5" y="56.1">P24/LED4</text>
<text x="108.5" y="54.3">P22/LED2</text>
<text x="113.1" y="59.8">P30</text>
<text x="113.1" y="61.6">P31</text>
<text x="113.1" y="63.4">P32</text>
<text x="113.1" y="65.3">P33</text>
<text x="79.5" y="67.1">XT1</text>
<text x="113.1" y="67.1">P34</text>
<text x="113.1" y="68.9">P35</text>
<text x="79.5" y="72.6">VDDX</text>
<text x="108.2" y="76.2">P42/RXD0</text>
<text x="109.2" y="72.6">P40/SDA</text>
<text x="109.4" y="74.4">P41/SCL</text>
<text x="235" y="74.4">OUT0</text>
<text x="245.2" y="74.4">IN0</text>
<text x="79.5" y="79.9">VSS_0</text>
<text x="79.5" y="81.7">VSS_1</text>
<text x="79.5" y="83.5">VSS_2</text>
<text x="108.4" y="78">P43/TXD0</text>
<text x="113.1" y="79.9">P44</text>
<text x="113.1" y="81.7">P45</text>
<text x="113.1" y="83.5">P46</text>
<text x="235" y="78">OUT1</text>
<text x="235" y="81.7">OUT2</text>
<text x="244.8" y="81.7">/OC</text>
<text x="245.2" y="78">IN1</text>
<text x="46.5" y="88.3" transform="rotate(-90 46.5 88.3)">1</text>
<text x="50.1" y="88.3" transform="rotate(-90 50.1 88.3)">2</text>
<text x="79.5" y="85.4">VSS_3</text>
<text x="90.4" y="85.5" transform="rotate(-90 90.4 85.5)">CMPP</text>
<text x="92.2" y="85.5" transform="rotate(-90 92.2 85.5)">CMPM</text>
<text x="94" y="85.5" transform="rotate(-90 94 85.5)">NMI</text>
<text x="99.5" y="85.5" transform="rotate(-90 99.5 85.5)">PA0</text>
<text x="101.3" y="85.5" transform="rotate(-90 101.3 85.5)">PA1</text>
<text x="103.2" y="85.5" transform="rotate(-90 103.2 85.5)">PA2</text>
<text x="105" y="85.5" transform="rotate(-90 105 85.5)">PA3</text>
<text x="106.8" y="85.5" transform="rotate(-90 106.8 85.5)">PA4</text>
<text x="108.6" y="85.5" transform="rotate(-90 108.6 85.5)">PA5</text>
<text x="110.5" y="85.5" transform="rotate(-90 110.5 85.5)">PA6</text>
<text x="112.3" y="85.5" transform="rotate(-90 112.3 85.5)">PA7</text>
<text x="113.1" y="85.4">P47</text>
<text x="242.1" y="85.5" transform="rotate(-90 242.1 85.5)">/EN</text>
<text x="244.1" y="85.4">GND</text>
<text x="241.4" y="111">3</text>
<text x="241.4" y="118.3">1</text>
<text x="241.4" y="114.6">2</text>
<text x="94" y="147.6" transform="rotate(-90 94 147.6)">VCC</text>
<text x="97.7" y="149.4" transform="rotate(-90 97.7 149.4)">VCCIO</text>
<text x="86.8" y="156.7">3V3OUT</text>
<text x="101.6" y="158.5">RXD</text>
<text x="101.8" y="156.7">TXD</text>
<text x="101.8" y="160.3">RTS</text>
<text x="86.8" y="164">USBDM</text>
<text x="86.8" y="165.8">USBDP</text>
<text x="101.8" y="162.2">CTS</text>
<text x="86.8" y="173.1">RST</text>
<text x="99.6" y="169.5">CBUS0</text>
<text x="99.6" y="171.3">CBUS1</text>
<text x="99.6" y="173.1">CBUS2</text>
<text x="99.6" y="175">CBUS3</text>
<text x="94" y="180.6" transform="rotate(-90 94 180.6)">GND1</text>
<text x="97.7" y="180.6" transform="rotate(-90 97.7 180.6)">GND2</text>
</g>
<g font-size="1.6" fill="#000080">
<text x="140.8" y="23.9">SW2</text>
<text x="148.1" y="22.1">B3U-1000P</text>
<text x="133.5" y="29.4">C37</text>
<text x="203" y="27.6">J6</text>
<text x="221.3" y="29.4">R70</text>
<text x="7.3" y="34.9">J3</text>
<text x="133.5" y="33.1">0.1uF</text>
<text x="221.3" y="31.2">10k</text>
<text x="221.3" y="33.1">R71</text>
<text x="221.3" y="34.9">10k</text>
<text x="221.3" y="40.4">R73</text>
<text x="221.3" y="36.7">R72</text>
<text x="221.3" y="38.6">10k</text>
<text x="143" y="47.7">LED</text>
<text x="146.3" y="44">D13</text>
<text x="151.8" y="44">R41</text>
<text x="151.8" y="45.9">330</text>
<text x="221.3" y="42.2">10k</text>
<text x="221.3" y="47.7">R75</text>
<text x="221.3" y="44">R74</text>
<text x="221.3" y="45.9">10k</text>
<text x="146.3" y="51.4">D12</text>
<text x="151.8" y="51.4">R42</text>
<text x="151.8" y="53.2">330</text>
<text x="203" y="53.2">2x6 PIN Jumper</text>
<text x="221.3" y="49.5">10k</text>
<text x="94.7" y="55">U6</text>
<text x="95.1" y="56.9">ML610Q482</text>
<text x="143" y="55">LED</text>
<text x="146.3" y="58.7">D11</text>
<text x="151.8" y="58.7">R43</text>
<text x="27.4" y="66">C30</text>
<text x="32.9" y="66">C31</text>
<text x="38.4" y="66">C32</text>
<text x="43.9" y="66">C33</text>
<text x="57.2" y="60.1">C34</text>
<text x="57.4" y="62.5">DNP</text>
<text x="64.9" y="66">32.768KHz</text>
<text x="65.8" y="64.2">X1</text>
<text x="143" y="62.3">LED</text>
<text x="146.3" y="66">D10</text>
<text x="151.8" y="66">R44</text>
<text x="151.8" y="60.5">330</text>
<text x="166.4" y="62">TP3</text>
<text x="171.9" y="62">TP4</text>
<text x="177.4" y="62">TP5</text>
<text x="182.9" y="62">TP6</text>
<text x="7.3" y="67.8">MCU Debug</text>
<text x="27.4" y="69.6">1uF</text>
<text x="32.9" y="69.6">1uF</text>
<text x="38.4" y="69.6">1uF</text>
<text x="43.9" y="69.6">1uF</text>
<text x="57.2" y="67.5">C35</text>
<text x="57.4" y="69.8">DNP</text>
<text x="143" y="69.6">LED</text>
<text x="151.8" y="67.8">330</text>
<text x="234.1" y="71.5">U3</text>
<text x="237.7" y="71.5">BD82065FVJ</text>
<text x="69.5" y="75.1">C36</text>
<text x="23.8" y="82.4">SW3</text>
<text x="69.5" y="78.8">0.1uF</text>
<text x="23.8" y="89.8">B3U-1000P</text>
<text x="34" y="89.8">0.1uF</text>
<text x="35.3" y="86.1">C38</text>
<text x="42.1" y="93">J4</text>
<text x="45.7" y="93.4">RESET_EN</text>
<text x="241.4" y="95.2">R45</text>
<text x="241.4" y="98.9">100k</text>
<text x="166.4" y="102.6">TP7</text>
<text x="171.9" y="102.6">TP8</text>
<text x="177.4" y="102.6">TP9</text>
<text x="239.6" y="108.1">J12</text>
<text x="234.1" y="122.7">3 position header</text>
<text x="67.6" y="130">C40</text>
<text x="85.9" y="130">C41</text>
<text x="111.5" y="130">C42</text>
<text x="67.6" y="135.5">4.7uF</text>
<text x="85.9" y="133.6">0.1uF</text>
<text x="111.5" y="133.6">0.1uF</text>
<text x="85.9" y="142.8">U5</text>
<text x="36.6" y="152.9">FB1</text>
<text x="60.3" y="153.8">R66</text>
<text x="60.3" y="155.6">10K</text>
<text x="128" y="151.9">R46</text>
<text x="128" y="153.8">270R</text>
<text x="135.3" y="151.9">R47</text>
<text x="135.3" y="153.8">270R</text>
<text x="18.3" y="159.3">Micro-B USB</text>
<text x="31.7" y="158.5" transform="rotate(-90 31.7 158.5)">600R/0.5A</text>
<text x="67.6" y="161.1">R48 27R</text>
<text x="120.7" y="164.7">LED3</text>
<text x="135.3" y="164.7">LED4</text>
<text x="21.9" y="172.1">J11</text>
<text x="67.6" y="168.4">R49 27R</text>
<text x="36.6" y="175.7">C43</text>
<text x="36.6" y="179.4">0.01uF</text>
<text x="43.9" y="175.7">C44</text>
<text x="43.9" y="179.4">47pF</text>
<text x="51.2" y="175.7">C45</text>
<text x="51.2" y="179.4">47pF</text>
<text x="60.3" y="179.4">R25</text>
<text x="69.5" y="179.4">C46</text>
<text x="78.6" y="179.4">C47</text>
<text x="60.3" y="181.2">15K</text>
<text x="69.5" y="183">0.01uF</text>
<text x="78.6" y="183">0.1uF</text>
</g>
<g font-size="1.6">
<text x="124.4" y="29.4">V3P3</text>
<text x="170.4" y="28.5">482_ALERT#</text>
<text x="230.4" y="25.8">V3P3</text>
<text x="25.6" y="31.2">V3P3</text>
<text x="31.1" y="31.2">VPP</text>
<text x="36.6" y="31.2">VDDL</text>
<text x="170.1" y="32">HPDIN</text>
<text x="185.8" y="30.3">CTRL0</text>
<text x="185.8" y="34">CTRL1</text>
<text x="160.9" y="40.4">V3P3</text>
<text x="185.8" y="37.6">CTRL2</text>
<text x="185.8" y="41.3">CTRL3</text>
<text x="185.8" y="45">CTRL4</text>
<text x="185.8" y="48.6">CTRL5</text>
<text x="194.2" y="72.4">482_SDA</text>
<text x="194.2" y="74.2">482_SCL</text>
<text x="194.2" y="77.9">482_RXD</text>
<text x="206.8" y="74">USB3_VBUS</text>
<text x="265.2" y="74">HSS_Input</text>
<text x="194.2" y="79.7">482_TXD</text>
<text x="194.2" y="83.4">USB-PD_XRST</text>
<text x="82.3" y="89.8">V3P3</text>
<text x="194.2" y="87">CONF1</text>
<text x="194.2" y="88.9">CONF2</text>
<text x="194.2" y="90.7">CONF0</text>
<text x="223.5" y="98">USB_HSS</text>
<text x="98.3" y="104.9" transform="rotate(90 98.3 104.9)">CTRL0</text>
<text x="100.2" y="104.9" transform="rotate(90 100.2 104.9)">CTRL1</text>
<text x="102" y="104.9" transform="rotate(90 102 104.9)">CTRL2</text>
<text x="103.8" y="104.9" transform="rotate(90 103.8 104.9)">CTRL3</text>
<text x="105.7" y="104.9" transform="rotate(90 105.7 104.9)">CTRL4</text>
<text x="107.5" y="104.9" transform="rotate(90 107.5 104.9)">CTRL5</text>
<text x="254.2" y="110.6">5V_VSVR</text>
<text x="254.2" y="117.9">TypeC_VBUS</text>
<text x="254.6" y="114.4">HSS_Input</text>
<text x="14.8" y="121.8">DEBUG_VBUS_5V</text>
<text x="96.9" y="120.9">3V3</text>
<text x="76.8" y="148.3">3V3</text>
<text x="117.4" y="158.3">482_TXD</text>
<text x="117.4" y="156.5">482_RXD</text>
<text x="212.1" y="190.4">B</text>
<text x="217.6" y="190.4">Power, MCU/EC, Debug (UART to USB)</text>
<text x="272.5" y="190.4">05</text>
<text x="219.8" y="194">Thursday, March 17, 2016</text>
<text x="256" y="194">5</text>
<text x="267" y="194">6</text>
</g>
<g font-size="1.3">
<text x="29.3" y="20.2">5</text>
<text x="84.1" y="20.2">4</text>
<text x="139" y="20.2">3</text>
<text x="193.8" y="20.2">2</text>
<text x="248.7" y="20.2">1</text>
<text x=".5" y="43.5">D</text>
<text x="276.6" y="43.5">D</text>
<text x="193.8" y="56.4">TP Silkscreen Notation Request:</text>
<text x="193.8" y="58">TP7</text>
<text x="193.8" y="59.7">TP8</text>
<text x="197.4" y="58">= C0</text>
<text x="197.4" y="59.7">= C2</text>
<text x="193.8" y="61.3">TP9</text>
<text x="193.8" y="62.9">TP3</text>
<text x="193.8" y="64.6">TP4</text>
<text x="197.4" y="61.3">= C1</text>
<text x="197.4" y="62.9">= SDA</text>
<text x="197.4" y="64.6">= SCL</text>
<text x="193.8" y="66.2">TP5</text>
<text x="193.8" y="67.8">TP6</text>
<text x="197.4" y="66.2">= RXD</text>
<text x="197.4" y="67.8">= TXD</text>
<text x=".5" y="87">C</text>
<text x="276.6" y="87">C</text>
<text x="166.4" y="103.9">TP3-TP9 should be vias</text>
<text x="166.4" y="105.6">(size of 2.54mm header pin)</text>
<text x="73.2" y="125.9">Near Pin 12</text>
<text x="98.7" y="125.9">Near Pin 3</text>
<text x=".5" y="130.4">B</text>
<text x="276.6" y="130.4">B</text>
<text x=".5" y="173.8">A</text>
<text x="276.6" y="173.8">A</text>
<text x="210.3" y="182.8">Title</text>
<text x="210.3" y="188.2">Size</text>
<text x="217.6" y="188.2">Document Number</text>
<text x="29.3" y="195.7">5</text>
<text x="84.1" y="195.7">4</text>
<text x="139" y="195.7">3</text>
<text x="193.8" y="195.7">2</text>
<text x="210.3" y="193.7">Date:</text>
<text x="246.9" y="193.7">Sheet</text>
<text x="248.7" y="195.7">1</text>
<text x="261.5" y="193.7">of</text>
</g>
<text font-size="1.3" fill="#00f" x="73.7" y="131.6">+</text>
<text font-size="1.2" x="270.7" y="188.1">Rev</text>
</svg>
